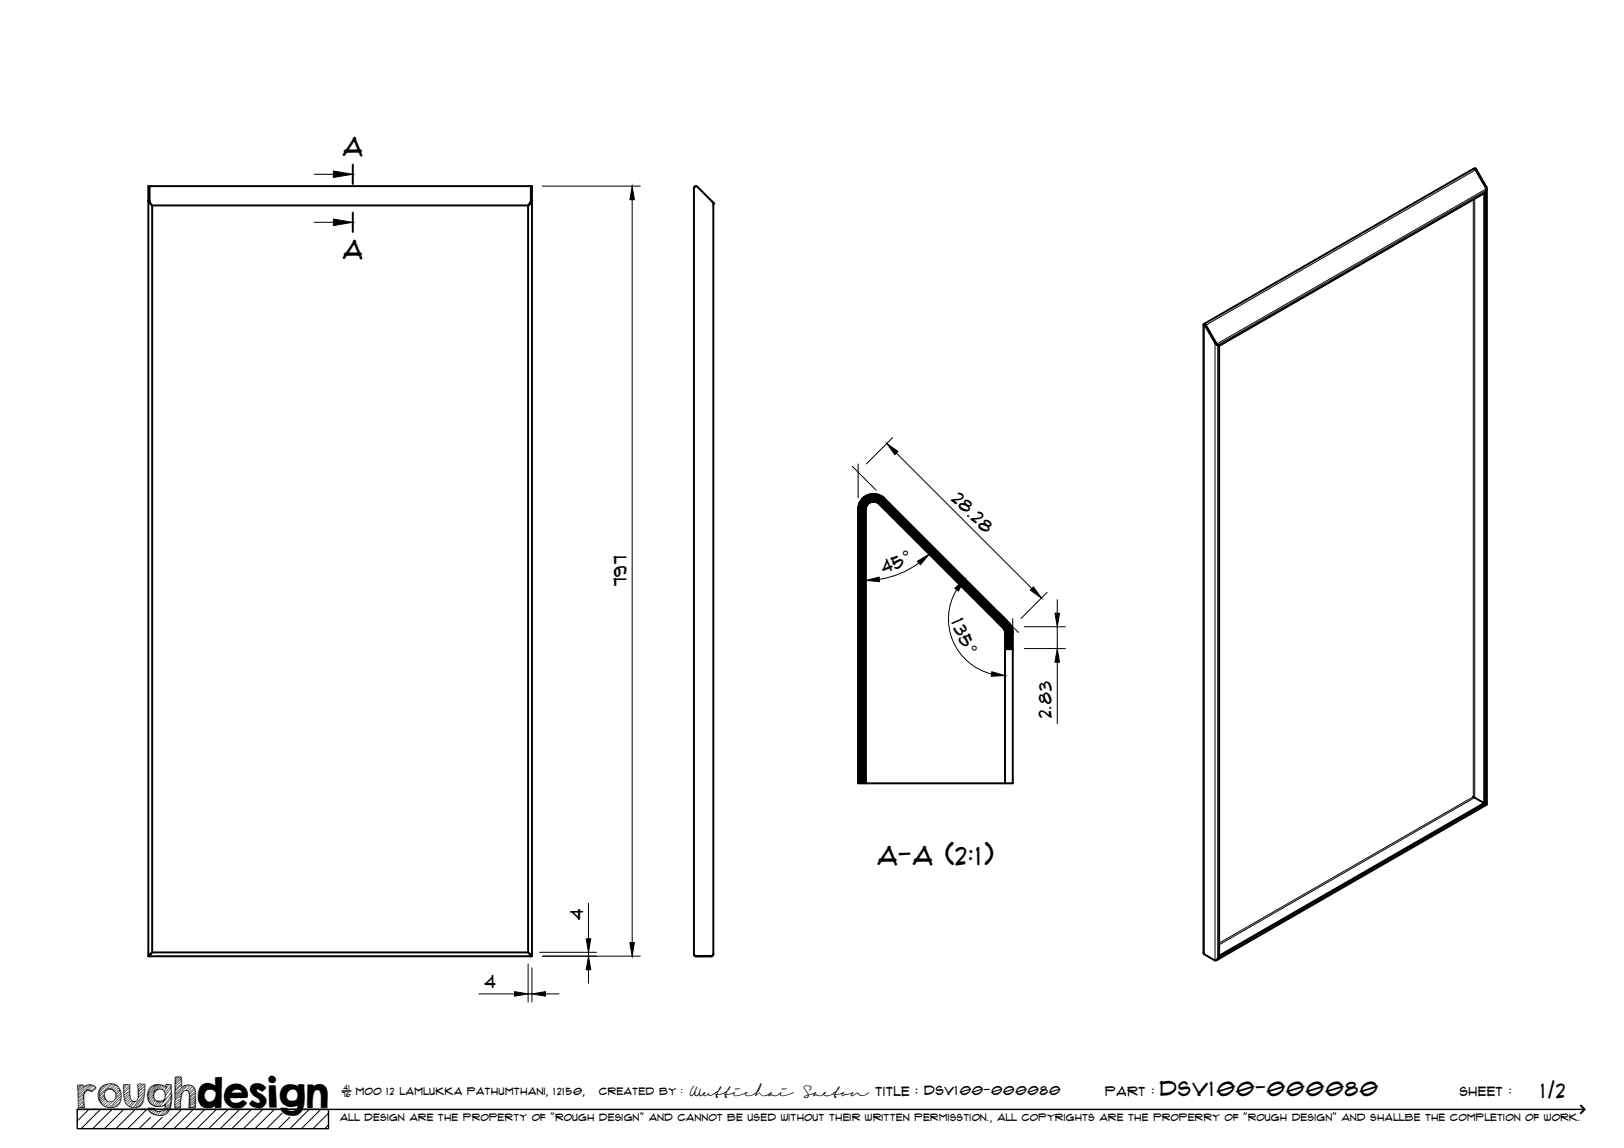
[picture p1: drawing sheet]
<svg xmlns="http://www.w3.org/2000/svg" width="420mm" height="297mm" viewBox="0 0 420 297" stroke-linecap="round" stroke-linejoin="round" font-family="sans-serif">
<!-- layer: Visible -->
<g fill="none" stroke="#000" stroke-width=".51">
<path d="M38.4 52h.2l.3 .7zM38.6 48.2v3.8M38.7 48.3v-.1h98.6l.1 .1M38.7 52.2l.1 .1M38.7 48.3l-.3-.1v199.2M38.7 48.3v3.8M38.8 52.5v-.2l.1 .4-.1-.2M137.2 52.5v-.2l-.1 .4 .1-.2M137.4 48.3l.2-.1v199.2M137.4 52.2l-.2 .1M137.4 48.3v3.8M137.4 52h.2v.1l-.5 .6z"/>
<path d="M137.4 48.2v3.8M179.5 48.7v198.2M180 48.2l-.3 .1-.2 .4M180 48.2l-.5 .5M180.1 48.2l.3 .1 3.7 3.7 .5 .7-.2-.4M184.6 52.7v194.3l-.6 .4 .6-.5M381.4 43.7l.3-.1-.2 .1M381.5 43.7l2.9 4.9 .1 .7M381.7 43.6l.3 .2M381.8 43.9l-.7-.2-69.5 40.1M382 43.8l2.5 4.5M384 50v157.8l.2 .1-68.8 39.6-.3 .6"/>
<path d="M384.2 49.9h.1M384.4 48.5l.1-.2 .2 .4-.2 .6M384.5 49.3l-.3 .6-68.8 39.6M384.5 49.3l-.3 .6v158l.3 .2M384.7 48.8v159.3h-.3M311.4 84v162.6l.1 .3 2.8 1.6 .7-.4M311.5 84l.2-.1 .2 .2M311.5 84l.2-.2 .2 .3M311.5 84l.3 .2M311.6 83.9l-.2 .1M311.8 84.3l2.5 4.4M311.9 84.1l2.7 4.7"/>
<path d="M314.3 88.7l.7 .6M314.3 88.7l.2-.1 .3 .5M314.6 88.8l.3 .2M314.8 89.1l.3 .2M314.8 89.1l.2 .2M314.9 89.2l.5 .3-.3-.2M315 89.3l.4 .2v158l-.4 .6M223.3 128.8a4 4 0 0 1 5.5 .2l32.4 32.4 .5 .9 .3 1v4.5h-2v-4.4l-.6-1-32-32a2 2 0 0 0-2.2-.4 2 2 0 0 0-1.2 1.8v70.9h-2v-70.9a4 4 0 0 1 1.3-3zM258 158.2l2.6 2.5M260 168h2v34.7h-38M260 167.8v34.9M260 163.6v.4"/>
<path d="M262 167.8v.2M381.2 206.2h.1M381.3 206.3l-.1-.1 2.8 1.6M384 207.8l.5 .3M384 207.8l-68.6 39.5M384 207.8l.4 .2M384.5 208.1v.2l-69.6 40.1M384.6 208.1h-.1M38.5 247.2l.4-.3-.3 .5h-.2zM38.7 247.4h98.7M38.7 247.1l.2-.2-.3 .5M38.9 246.9l-.2 .2z"/>
<path d="M38.9 246.9l.5-.5v-193.2l-.5-.5 .5 .5h97.2l.5-.5-.5 .5v193.2l.5 .5M38.9 246.9l.5-.5h97.2l.5 .5M137.1 246.9l.5 .5h-.2zM137.1 246.9l.2 .2zM137.3 247.1l-.2-.2 .3 .5M179.5 246.9l.5 .5-.3-.1zM180 247.4h4h-4M315 248.1l-.4 .3"/>
</g>
<circle cx="184.6" cy="52.7" r=".25" fill="#000"/>
<!-- layer: Visible Narrow -->
<g fill="none" stroke="#000" stroke-width=".26">
<path d="M381.2 51.6v154.6l-65.8 37.8M381.5 43.7h.1M381.5 51.4v155M381.8 43.9l-70 40.4M382 43.8l-.2 .1M384.4 48.4h.1M384.5 48.9l-69.6 40.1M311.5 84v162.9M314.3 88.7v159.8M315 89.3l.1 158.8 69.4-40M315.1 89.3l69.4-40v158.8M381.5 206.4l-66.1 38.1"/>
<path d="M384.4 208h.1"/>
</g>
<!-- layer: TitleBlock -->
<path d="M20 287h65v5h-65zM20 287h390M88.5 282.3h2.3" fill="none" stroke="#000" stroke-width=".36"/>
<path d="M409 286.1l1 .9-1 1" fill="none" stroke="#000" stroke-width=".51"/>
<g fill="none" stroke="#000" stroke-width=".26">
<path d="M23 287l-3 3.1M26 287l-5 5M29 287l-5 5M32 287l-5 5M35 287l-5 5M38 287l-5 5M39 289.1l-3 2.9M42 289.1l-3 2.9M47 287l-5 5M50 287l-5 5M53 287l-5 5M56 287l-5 5"/>
<path d="M59 287l-5 5M62 287l-5 5M65 287l-5 5M68 287l-5 5M71 287l-5 5M73 288l-4 4M75 289.1l-3 2.9M80 287l-5 5M83 287l-5 5M85 288l-4 4M85 291l-1 1"/>
</g>
<!-- layer: Hatching -->
<g fill="#000" stroke="#000" stroke-width=".26">
<path d="M222 131.6h2zM222 131.6h2z"/>
<path d="M222 131.6l2 .1zM222 131.6l2 .1z"/>
<path d="M222 131.7h2zM222 131.7h2z"/>
<path d="M222 131.7l2 .1zM222 131.7l2 .1z"/>
<path d="M222 131.8h2zM222 131.8h2z"/>
<path d="M222 131.8l2 70.9v-70.9zM222 131.8l2 70.9h-2z"/>
<path d="M222 131.5l2 .1zM222 131.5l2 .1z"/>
<path d="M222 131.6h2zM222 131.6h2z"/>
<path d="M222 131.6h2zM222 131.6h2z"/>
<path d="M222 131.4l2 .1zM222 131.4l2 .1z"/>
<path d="M222 131.5h2zM222 131.5h2z"/>
<path d="M222 131.5h2zM222 131.5h2z"/>
<path d="M222 131.3h2.1zM222 131.3h2.1z"/>
<path d="M222 131.3h2.1zM222 131.3l2 .1zM222 131.4h2zM222 131.4h2z"/>
<path d="M222.1 131.2l2 .1zM222.1 131.2l2 .1z"/>
<path d="M222 131.3h2.1zM222 131.3h2.1z"/>
<path d="M222.1 131.2h2zM222.1 131.2h2zM222.1 131.2h2zM222.1 131.2h2z"/>
<path d="M222.1 131.1h2zM222.1 131.1h2z"/>
<path d="M222.1 131.1h2zM222.1 131.1l2 .1z"/>
<path d="M222.1 131h2.1zM222.1 131l2 .1z"/>
<path d="M222.1 131h2.1zM222.1 131h2.1z"/>
<path d="M222.1 131h2.1zM222.1 131h2.1zM222.1 131h2.1zM222.1 131h2.1z"/>
<path d="M222.1 130.9h2.1zM222.1 130.9l2.1 .1z"/>
<path d="M222.1 130.9h2.1zM222.1 130.9h2.1z"/>
<path d="M222.1 130.8h2.2zM222.1 130.8h2.2z"/>
<path d="M222.1 130.8h2.2zM222.1 130.8l2.1 .1zM222.1 130.9h2.1zM222.1 130.9h2.1z"/>
<path d="M222.1 130.8h2.2zM222.1 130.8h2.2z"/>
<path d="M222.2 130.7h2.1zM222.2 130.7h2.1z"/>
<path d="M222.2 130.7h2.1zM222.2 130.7l2.1 .1z"/>
<path d="M222.2 130.7h2.2zM222.2 130.7h2.1z"/>
<path d="M222.2 130.6h2.2zM222.2 130.6l2.2 .1z"/>
<path d="M222.2 130.6h2.3zM222.2 130.6h2.2zM222.2 130.6h2.2zM222.2 130.6h2.2z"/>
<path d="M222.2 130.5h2.3zM222.2 130.5l2.3 .1z"/>
<path d="M222.2 130.5h2.3zM222.2 130.5h2.3z"/>
<path d="M222.2 130.5h2.3zM222.2 130.5h2.3z"/>
<path d="M222.2 130.5h2.3zM222.2 130.5h2.3z"/>
<path d="M222.2 130.4h2.4zM222.2 130.4l2.3 .1z"/>
<path d="M222.3 130.4h2.3zM222.3 130.4h2.3z"/>
<path d="M222.3 130.4h2.3zM222.3 130.4h2.3z"/>
<path d="M222.3 130.4h2.4zM222.3 130.4h2.3z"/>
<path d="M222.3 130.3h2.4zM222.3 130.3l2.4 .1z"/>
<path d="M222.3 130.3h2.4zM222.3 130.3h2.4zM222.3 130.3h2.4zM222.3 130.3h2.4z"/>
<path d="M222.3 130.2h2.5zM222.3 130.2l2.4 .1z"/>
<path d="M222.3 130.2h2.5zM222.3 130.2h2.5z"/>
<path d="M222.4 130.2h2.5zM222.4 130.2h2.4z"/>
<path d="M222.4 130.2h2.5zM222.4 130.2h2.5z"/>
<path d="M222.4 130.1h2.5zM222.4 130.1h2.5z"/>
<path d="M222.4 130.1h2.5zM222.4 130.1l2.5 .1z"/>
<path d="M222.4 130.1h2.6zM222.4 130.1h2.5z"/>
<path d="M222.4 130.1h2.6zM222.4 130.1h2.6z"/>
<path d="M222.4 130h2.7zM222.4 130l2.6 .1zM222.4 130.1h2.6zM222.4 130.1h2.6z"/>
<path d="M222.4 130h2.7zM222.4 130h2.7z"/>
<path d="M222.5 130h2.7zM222.5 130h2.6z"/>
<path d="M222.5 130h2.8zM222.5 130h2.7zM222.5 130h2.7zM222.5 130h2.7z"/>
<path d="M222.5 129.9h2.8zM222.5 129.9l2.8 .1z"/>
<path d="M222.5 129.9h2.9zM222.5 129.9h2.8z"/>
<path d="M222.5 129.9h2.9zM222.5 129.9h2.9z"/>
<path d="M222.5 129.9h2.9zM222.5 129.9h2.9z"/>
<path d="M222.5 129.9h3zM222.5 129.9h2.9z"/>
<path d="M222.5 129.9h3.1zM222.5 129.9h3.1z"/>
<path d="M222.5 129.9h3.1zM222.5 129.9h3z"/>
<path d="M222.5 129.8h3.2zM222.5 129.8h3.2z"/>
<path d="M222.5 129.8h3.2zM222.5 129.8l3.1 .1z"/>
<path d="M222.5 129.8h3.3zM222.5 129.8h3.2zM222.5 129.8h3.2zM222.5 129.8h3.2z"/>
<path d="M222.5 129.8h3.4zM222.5 129.8h3.4z"/>
<path d="M222.5 129.8h3.4zM222.5 129.8h3.3z"/>
<path d="M222.5 129.8h3.4zM222.5 129.8h3.5z"/>
<path d="M222.5 129.8h3.5zM222.5 129.8h3.5z"/>
<path d="M226 127.8h.1zM225.9 127.8h.2z"/>
<path d="M225.9 127.8h.2zM225.9 127.8h.2z"/>
<path d="M225.9 127.8h.3zM225.8 127.8h.4z"/>
<path d="M225.8 127.8h.4zM225.8 127.8h.4z"/>
<path d="M225.8 127.8h.5zM225.7 127.8h.6z"/>
<path d="M225.7 127.8h.6zM225.7 127.8h.6z"/>
<path d="M225.7 127.8h.7zM225.6 127.8h.8z"/>
<path d="M225.6 127.8l.8 .1zM225.6 127.8l.8 .1z"/>
<path d="M225.6 127.9h.9zM225.6 127.9h.9z"/>
<path d="M225.6 127.9h.9zM225.5 127.9h1z"/>
<path d="M225.5 127.9h1zM225.5 127.9h1z"/>
<path d="M225.5 127.9h1.1zM225.4 127.9h1.2z"/>
<path d="M225.4 127.9h1.2zM225.4 127.9h1.2z"/>
<path d="M225.4 127.9h1.3zM225.3 127.9h1.4z"/>
<path d="M225.3 127.9h1.4zM225.3 127.9h1.4z"/>
<path d="M225.3 127.9h1.5zM225.3 127.9h1.5z"/>
<path d="M225.3 127.9h1.5zM225.2 127.9h1.6z"/>
<path d="M225.2 127.9h1.6zM225.2 127.9h1.6z"/>
<path d="M225.2 127.9h1.7zM225.1 127.9h1.8z"/>
<path d="M225.1 127.9h1.8zM225.1 127.9h1.8z"/>
<path d="M225.1 127.9h1.9zM225 127.9h2z"/>
<path d="M225 127.9l2 .1zM225 128h2z"/>
<path d="M225 128h2.1zM225 128h2.1z"/>
<path d="M225 128h2.1zM224.9 128h2.2z"/>
<path d="M224.9 128h2.2zM224.9 128h2.2z"/>
<path d="M224.9 128h2.3zM224.9 128h2.3z"/>
<path d="M224.9 128h2.3zM224.8 128h2.4z"/>
<path d="M224.8 128h2.4zM224.8 128h2.4z"/>
<path d="M224.8 128h2.5zM224.7 128h2.6z"/>
<path d="M224.7 128h2.6zM224.7 128h2.6z"/>
<path d="M224.7 128l2.7 .1zM224.6 128.1h2.8z"/>
<path d="M224.6 128.1h2.8zM224.6 128.1h2.8z"/>
<path d="M224.6 128.1h2.9zM224.5 128.1h3z"/>
<path d="M224.5 128.1h3zM224.5 128.1h3z"/>
<path d="M224.5 128.1h3.1zM224.5 128.1h3.1z"/>
<path d="M224.5 128.1l3.1 .1zM224.4 128.2h3.2z"/>
<path d="M224.4 128.2h3.2zM224.4 128.2h3.2z"/>
<path d="M224.4 128.2h3.3zM224.4 128.2h3.3z"/>
<path d="M224.4 128.2h3.3zM224.3 128.2h3.4z"/>
<path d="M224.3 128.2h3.4zM224.3 128.2h3.4z"/>
<path d="M224.3 128.2h3.5zM224.2 128.2h3.6z"/>
<path d="M224.2 128.2l3.6 .1zM224.2 128.3h3.6z"/>
<path d="M224.2 128.3h3.7zM224.2 128.3h3.7z"/>
<path d="M224.2 128.3h3.7zM224.2 128.3h3.7z"/>
<path d="M224.1 128.3h3.8zM224.1 128.3h3.8z"/>
<path d="M224.1 128.3h3.9zM224.1 128.3h3.9z"/>
<path d="M224 128.3l4 .1zM224 128.4h4z"/>
<path d="M224 128.4h4zM224 128.4h4z"/>
<path d="M224 128.4h4.1zM223.9 128.4h4.2z"/>
<path d="M223.9 128.4h4.2zM223.9 128.4h4.2z"/>
<path d="M223.9 128.4h4.3zM223.9 128.4h4.3z"/>
<path d="M223.9 128.4l4.3 .1zM223.9 128.4l4.3 .1z"/>
<path d="M223.8 128.5h4.4zM223.8 128.5h4.4z"/>
<path d="M223.8 128.5h4.5zM223.8 128.5h4.5z"/>
<path d="M223.8 128.5l4.5 .1zM223.8 128.5l4.5 .1z"/>
<path d="M223.7 128.6h4.6zM223.7 128.6h4.6z"/>
<path d="M223.7 128.6h4.7zM223.6 128.6h4.8z"/>
<path d="M223.6 128.6h4.8zM223.6 128.6h4.8z"/>
<path d="M223.6 128.6l4.9 .1zM223.6 128.7h4.9z"/>
<path d="M223.6 128.7h4.9zM223.6 128.7h4.9z"/>
<path d="M223.5 128.7h5zM223.5 128.7h5z"/>
<path d="M223.5 128.7h5zM223.5 128.7h5z"/>
<path d="M223.5 128.7l5.1 .1zM223.5 128.7l5.1 .1z"/>
<path d="M223.4 128.8h5.2zM223.4 128.8h5.2z"/>
<path d="M223.4 128.8h5.2zM223.4 128.8h5.2z"/>
<path d="M223.4 128.8h5.3zM223.4 128.8h5.3z"/>
<path d="M223.4 128.8l5.3 .1zM223.4 128.8l5.3 .1z"/>
<path d="M223.3 128.9h5.4zM223.3 128.9h5.4z"/>
<path d="M223.3 128.9h5.5zM223.3 128.9h5.5z"/>
<path d="M223.2 128.9l5.6 .1zM223.2 128.9l5.6 .1z"/>
<path d="M223.2 129h5.6zM223.2 129h5.6z"/>
<path d="M223.2 129h5.7zM223.2 129h5.7z"/>
<path d="M223.2 129l5.7 .1zM223.2 129l5.7 .1z"/>
<path d="M223.1 129.1h5.9zM223.1 129.1h5.9z"/>
<path d="M223 129.1l6 .1zM223 129.1l6 .1z"/>
<path d="M223 129.2l6.1 .1zM223 129.2l6.1 .1z"/>
<path d="M222.9 129.3h6.3zM222.9 129.3h6.3z"/>
<path d="M222.9 129.3l6.4 .1zM222.9 129.3l6.4 .1z"/>
<path d="M222.8 129.4l6.5 .1zM222.8 129.4l6.5 .1z"/>
<path d="M222.8 129.5h6.6zM222.8 129.5h6.6z"/>
<path d="M222.7 129.5l6.8 .1zM222.7 129.5l6.8 .1z"/>
<path d="M222.7 129.6l6.8 .1zM222.7 129.6l6.8 .1z"/>
<path d="M222.6 129.7l7 .1zM222.6 129.7l7 .1z"/>
<path d="M222.6 129.8h7.1zM222.6 129.8h7.1z"/>
<path d="M226 129.8h3.7zM226 129.8h3.7z"/>
<path d="M226.1 129.8h3.6zM226.1 129.8h3.6z"/>
<path d="M226.1 129.8h3.6zM226.1 129.8h3.6z"/>
<path d="M226.2 129.8h3.5zM226.2 129.8h3.5z"/>
<path d="M226.2 129.8h3.5zM226.2 129.8h3.5z"/>
<path d="M226.3 129.8l3.4 .1zM226.3 129.8l3.4 .1z"/>
<path d="M226.4 129.9h3.3zM226.4 129.9h3.3z"/>
<path d="M226.4 129.9h3.3zM226.4 129.9h3.3z"/>
<path d="M226.5 129.9h3.2zM226.5 129.9h3.2z"/>
<path d="M226.5 129.9h3.2zM226.5 129.9h3.2z"/>
<path d="M226.6 129.9h3.2zM226.6 129.9h3.2z"/>
<path d="M226.7 129.9h3.1zM226.7 129.9h3.1z"/>
<path d="M226.7 129.9l3.1 .1zM226.7 129.9l3.1 .1z"/>
<path d="M226.8 130h3zM226.8 130h3z"/>
<path d="M226.8 130h3.1zM226.8 130h3.1z"/>
<path d="M226.9 130l3 .1zM226.9 130l3 .1z"/>
<path d="M226.9 130.1h3zM226.9 130.1h3z"/>
<path d="M227 130.1h3zM227 130.1h3z"/>
<path d="M227 130.1h3zM227 130.1h3z"/>
<path d="M227.1 130.1l2.9 .1zM227.1 130.1l2.9 .1z"/>
<path d="M227.1 130.2h3zM227.1 130.2h3z"/>
<path d="M227.2 130.2h2.9zM227.2 130.2h2.9z"/>
<path d="M227.2 130.2l2.9 .1zM227.2 130.2l2.9 .1z"/>
<path d="M227.3 130.3h2.9zM227.3 130.3h2.9z"/>
<path d="M227.3 130.3l2.9 .1zM227.3 130.3l2.9 .1z"/>
<path d="M227.4 130.4h2.9zM227.4 130.4h2.9z"/>
<path d="M227.4 130.4l33.4 30.6-30.5-30.6zM227.4 130.4l33.4 30.6h-2.8z"/>
<path d="M258 161l2.9 .1zM258 161l2.9 .1z"/>
<path d="M258.1 161.1h2.9zM258.1 161.1h2.9z"/>
<path d="M258.1 161.1l2.9 .1zM258.1 161.1l2.9 .1z"/>
<path d="M258.2 161.2l2.9 .1zM258.2 161.2l2.9 .1z"/>
<path d="M258.3 161.3h2.8zM258.3 161.3h2.8z"/>
<path d="M258.3 161.3l2.9 .1zM258.3 161.3l2.9 .1z"/>
<path d="M258.4 161.4h2.8zM258.4 161.4h2.8z"/>
<path d="M258.5 161.4l2.8 .1zM258.5 161.4l2.8 .1z"/>
<path d="M258.5 161.5l2.8 .1zM258.5 161.5l2.8 .1z"/>
<path d="M258.6 161.6l2.8 .1zM258.6 161.6l2.8 .1z"/>
<path d="M258.7 161.7h2.7zM258.7 161.7h2.7z"/>
<path d="M258.7 161.7l2.8 .1zM258.7 161.7l2.8 .1z"/>
<path d="M258.8 161.8l2.7 .1zM258.8 161.8l2.7 .1z"/>
<path d="M258.9 161.9l2.6 .1zM258.9 161.9l2.6 .1z"/>
<path d="M259 162h2.6zM259 162h2.6z"/>
<path d="M259 162l2.6 .1zM259 162l2.6 .1z"/>
<path d="M259.1 162.1l2.6 .1zM259.1 162.1l2.6 .1z"/>
<path d="M259.2 162.2h2.5zM259.2 162.2h2.5z"/>
<path d="M259.3 162.2l2.4 .1zM259.3 162.2l2.4 .1z"/>
<path d="M259.4 162.3l2.3 .1zM259.4 162.3l2.3 .1zM259.4 162.4h2.3zM259.4 162.4h2.3z"/>
<path d="M259.4 162.4l2.4 .1zM259.4 162.4l2.4 .1z"/>
<path d="M259.5 162.5h2.3zM259.5 162.5h2.3z"/>
<path d="M259.5 162.5h2.3zM259.5 162.5h2.3z"/>
<path d="M259.5 162.5h2.3zM259.5 162.5h2.3z"/>
<path d="M259.5 162.5l2.3 .1zM259.5 162.5l2.3 .1z"/>
<path d="M259.6 162.6h2.2zM259.6 162.6h2.2z"/>
<path d="M259.6 162.6h2.2zM259.6 162.6h2.2z"/>
<path d="M259.6 162.6l2.2 .1zM259.6 162.6l2.2 .1z"/>
<path d="M259.6 162.7h2.3zM259.6 162.7h2.3z"/>
<path d="M259.7 162.7h2.2zM259.7 162.7h2.2zM259.7 162.7h2.2zM259.7 162.7h2.2z"/>
<path d="M259.7 162.7l2.2 .1zM259.7 162.7l2.2 .1z"/>
<path d="M259.7 162.8h2.2zM259.7 162.8h2.2z"/>
<path d="M259.7 162.8h2.2zM259.7 162.8h2.2z"/>
<path d="M259.8 162.8l2.1 .1zM259.8 162.8l2.1 .1z"/>
<path d="M259.8 162.9h2.1zM259.8 162.9h2.1z"/>
<path d="M259.8 162.9h2.1zM259.8 162.9h2.1z"/>
<path d="M259.8 162.9l2.1 .1zM259.8 162.9l2.1 .1z"/>
<path d="M259.8 163h2.1zM259.8 163h2.1z"/>
<path d="M259.8 163l2.1 .1zM259.8 163l2.1 .1zM259.9 163.1h2zM259.9 163.1h2z"/>
<path d="M259.9 163.1h2zM259.9 163.1h2z"/>
<path d="M259.9 163.1h2.1zM259.9 163.1h2.1z"/>
<path d="M259.9 163.1l2.1 .1zM259.9 163.1l2.1 .1z"/>
<path d="M259.9 163.2h2.1zM259.9 163.2h2.1zM259.9 163.2h2.1zM259.9 163.2h2.1z"/>
<path d="M259.9 163.2l2.1 .1zM259.9 163.2l2.1 .1z"/>
<path d="M259.9 163.3h2.1zM259.9 163.3h2.1z"/>
<path d="M259.9 163.3l2.1 .1zM259.9 163.3l2.1 .1z"/>
<path d="M259.9 163.4h2.1zM259.9 163.4h2.1z"/>
<path d="M260 163.4h2zM260 163.4h2z"/>
<path d="M260 163.4l2 .1zM260 163.4l2 .1z"/>
<path d="M260 163.5h2zM260 163.5h2z"/>
<path d="M260 163.5h2zM260 163.5h2z"/>
<path d="M260 163.5l2 .1zM260 163.5l2 .1z"/>
<path d="M260 163.6h2zM260 163.6h2z"/>
<path d="M260 163.6h2zM260 163.6h2zM260 163.6h2zM260 163.6h2z"/>
<path d="M260 163.6l2 .1zM260 163.6l2 .1z"/>
<path d="M260 163.7h2zM260 163.7h2z"/>
<path d="M260 163.7l2 .1zM260 163.7l2 .1z"/>
<path d="M260 163.8h2zM260 163.8h2z"/>
<path d="M260 163.8l2 4v-4zM260 163.8l2 4h-2z"/>
</g>
<!-- layer: Section Lines -->
<path d="M91.3 42.6v5M91.3 55v5" fill="none" stroke="#000" stroke-width=".51"/>
<path d="M81.3 45.1h5M81.3 57.5h5" fill="none" stroke="#000" stroke-width=".26"/>
<path d="M86.3 44.2l5 .9-5 .8zM86.3 56.7l5 .8-5 .9z" fill="#000" stroke="#000" stroke-width=".26"/>
<!-- layer: Edge Extensions -->
<path d="M220.5 120.7l6.2 6.2M222 120.1v8.7M260.8 161l2.7 2.6M262 160.1v3.7" fill="none" stroke="#000" stroke-width=".26"/>
<!-- layer: FD_Dimensions -->
<g fill="none" stroke="#000" stroke-width=".26">
<path d="M140.3 48.2h25.4M163.6 51.7v192.2M230.9 113.2l-6.8 6.8M231.9 117.2l35.1 35.1M237.8 145.7a23.2 23.2 0 0 1-10.3 4.2M247.5 152.6a14.6 14.6 0 0 0 9 21.8M270.9 153.3l-6.8 6.7M273.5 155.2v3.5M260 170.8v6.1M265 162.2h10.6M265 167.8h10.6M273.5 162.2v5.6"/>
<path d="M273.5 171.3v15.9M152.3 233.8v9.1M124 257.2h9.1M136.6 249.4v9.9M136.6 257.2h1M137.6 250.4v8.9M139.6 246.4h14.7M140.4 247.4h25.3M141.1 257.2h3.5M152.3 246.4v1M152.3 250.9v3.5"/>
</g>
<g fill="#000" stroke="#000" stroke-width=".26">
<path d="M163.6 48.2l.5 3.5h-1.1zM229.4 114.8l2.9 2-.8 .8zM224 150.2l3.5-.9v1.2zM237.4 145.2l3-1.8-2.3 2.7zM247 152.2l2.7-2.4-1.8 3.1zM266.6 152.7l.8-.8 2 2.8zM272.9 158.7h1.2l-.6 3.5zM256.6 173.8l3.4 1-3.5 .2zM273.5 167.8l.6 3.5h-1.2zM133.1 256.6l3.5 .6-3.5 .6zM137.6 257.2l3.5-.6v1.2zM152.3 247.4l.5 3.5h-1.1z"/>
<path d="M151.7 242.9h1.1l-.5 3.5zM163 243.9h1.1l-.5 3.5z"/>
</g>
<text font-size="9.7" x="19.9" y="286.8">roughdesign</text>
<g font-size="6.6">
<text x="88.7" y="40.5">A</text>
<text x="88.7" y="67">A</text>
<text x="227" y="223.9">A-A (2:1)</text>
</g>
<g font-size="5.3">
<text x="300.1" y="283.6">DSV100-000080</text>
<text x="398.7" y="284">1/2</text>
</g>
<g font-size="4.9">
<text x="234.5" y="146.2" transform="rotate(-22 234.5 146.2)">°</text>
<text x="249" y="167.9" transform="rotate(68 249 167.9)">°</text>
</g>
<g font-size="4.6">
<text x="246" y="129.3" transform="rotate(45 246 129.3)">28.28</text>
<text x="228.6" y="148.6" transform="rotate(-23 228.6 148.6)">45</text>
<text x="162.1" y="151.7" transform="rotate(-90 162.1 151.7)">797</text>
<text x="246.1" y="160.9" transform="rotate(67 246.1 160.9)">135</text>
<text x="272" y="185.9" transform="rotate(-90 272 185.9)">2.83</text>
<text x="150.8" y="238" transform="rotate(-90 150.8 238)">4</text>
<text x="125.4" y="255.7">4</text>
</g>
<g font-size="3.4">
<text x="178.3" y="283.5">Wuttichai</text>
<text x="208.1" y="283.5">Saeton title : DSV100-000080</text>
</g>
<g font-size="3.3">
<text x="286" y="283.5">Part :</text>
<text x="377.7" y="283.5">sheet :</text>
</g>
<g font-size="2.7">
<text x="92.1" y="283.3">moo 12 Lamlukka pathumthani, 12150,</text>
<text x="155" y="283.3">created by :</text>
</g>
<text font-size="2.6" x="88" y="290.1">all design are the property of &quot;rough design&quot; and cannot be used without their written permisstion., all copyrights are the properry of &quot;rough design&quot; and shallbe the completion of work.</text>
<g font-size="1.9">
<text x="88.5" y="283.9">76</text>
<text x="88.9" y="282.1">41</text>
</g>
</svg>
